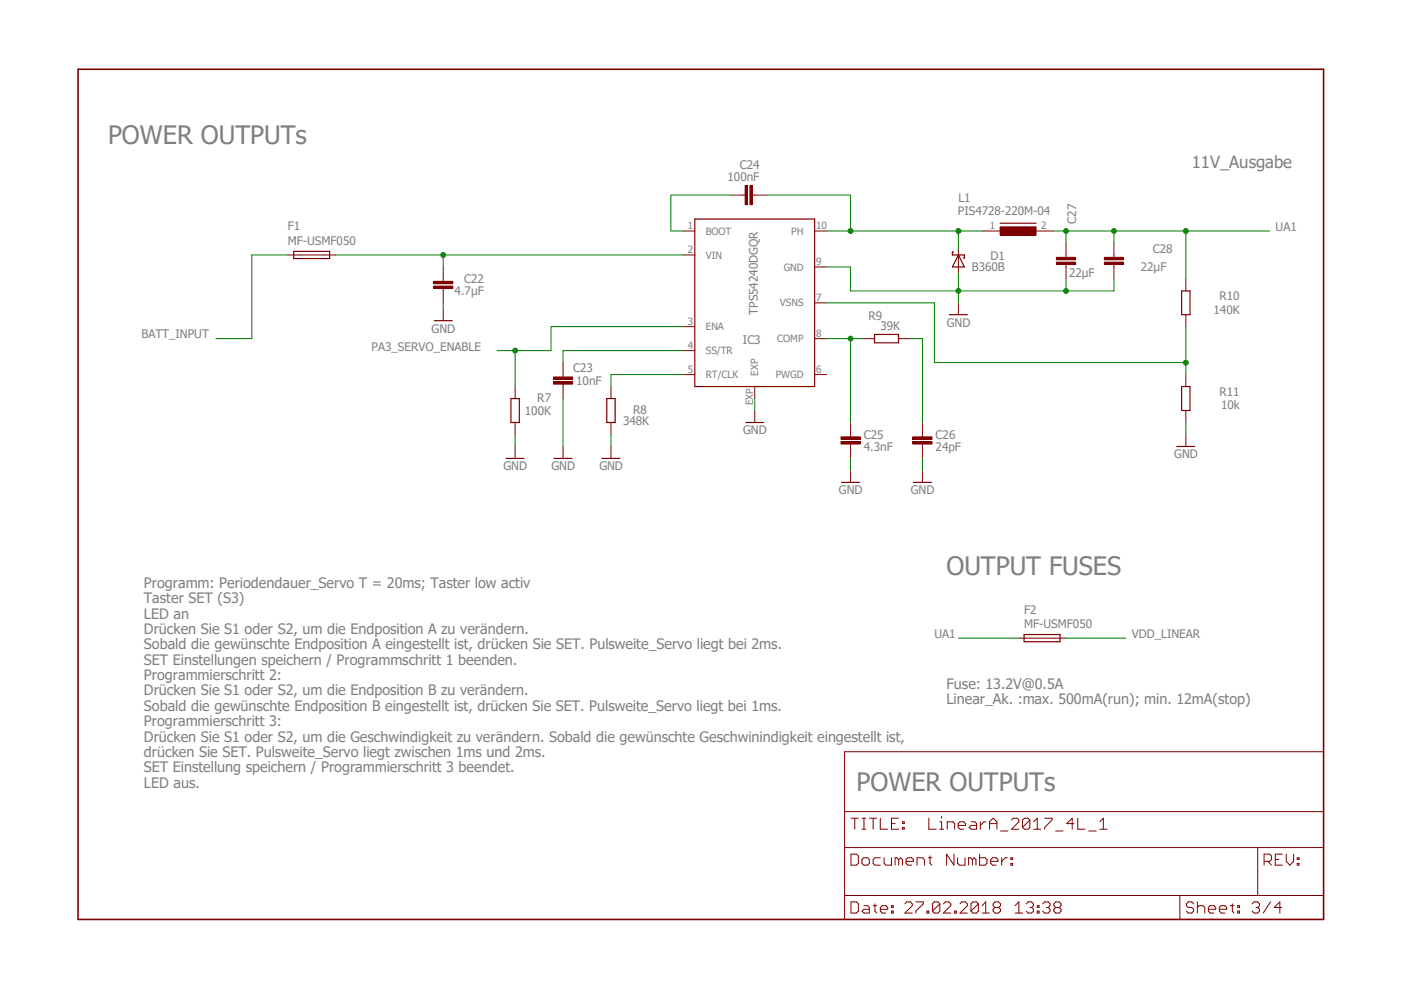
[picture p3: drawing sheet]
<svg xmlns="http://www.w3.org/2000/svg" width="297mm" height="210mm" viewBox="0 0 297 210" stroke-linecap="round" stroke-linejoin="round" font-family="sans-serif">
<path d="M16.5 14.7h264.1v180.2h-264.1z" fill="none" stroke="#7f0000" stroke-width=".34"/>
<g fill="none" stroke="#7f0000" stroke-width=".21">
<path d="M195.6 92.1v.5M195.6 94.1v.6M179.1 159.4h101.5v35.5h-101.5zM179.1 179.7h101.5M179.1 172.1h101.5M180.4 173.5h1.6M181.2 173.5v2.3M182.7 173.5h.9M182.7 175.8h.9M183.2 173.5v2.3M184.3 173.5h1.6M185.1 173.5v2.3"/>
<path d="M186.6 173.5v2.3h1.6M189 174.6h.8M190.5 173.5h-1.5v2.3h1.5M191.3 175.4h.4v.4h-.4zM191.3 174.2h.4v.4h-.4zM196.9 173.5v2.3h1.6M199.3 175.8h.8M199.3 174.2h.3v1.6M199.6 173.1v.4M200.8 175.8v-1.6h1.2l.4 .4v1.2M203.2 175h1.5v-.4l-.4-.4h-.8l-.3 .4v.8l.3 .4h.8M205.9 174.2h.8l.3 .4v1.2h-1.1l-.4-.4 .4-.4h1.1"/>
<path d="M207.9 174.2v1.6M209 174.2h-.4l-.7 .8M209.8 174.6h1.6M209.8 175.8v-1.6l.8-.7 .8 .7v1.6M212.1 176.2h1.6M214.5 173.9l.3-.4h.8l.4 .4v.3l-1.5 1.6h1.5M218.4 173.9l-.4-.4h-.8l-.4 .4v1.5M218.4 173.9v1.5l-.4 .4h-.8l-.4-.4M218.4 173.9l-1.6 1.5M219.2 174.2l.7-.7v2.3M219.2 175.8h1.5M221.5 173.5h1.6v.4l-1.6 1.5v.4"/>
<path d="M223.8 176.2h1.6M227.7 174.6h-1.6l1.2-1.1v2.3M228.5 173.5v2.3h1.5M230.8 176.2h1.6M233.2 175.8h1.5M233.2 174.2l.7-.7v2.3M266.7 179.7v10.2M179.1 189.9h101.5M180.4 181.1h1.2l.4 .4v1.5l-.4 .4h-1.2zM180.4 191.2h1.2l.4 .4v1.6l-.4 .4h-1.2zM182.7 182.2l.5-.3h.7l.4 .3v.8l-.4 .4h-.7l-.5-.4zM183.2 192h.7l.4 .4v1.2h-1.1l-.5-.4 .5-.4h1.1"/>
<path d="M185.1 192h.8M185.5 191.6v1.6l.4 .4M186.6 192.8h1.6v-.4l-.4-.4h-.7l-.5 .4v.8l.5 .4h.7M186.6 181.9h-1.1l-.4 .3v.8l.4 .4h1.1M187.4 181.9v1.1l.4 .4h1.2v-1.5M189 193.2h.4v.4h-.4zM189 192h.4v.4h-.4zM190.5 182.2l-.3-.3h-.4v1.5M190.5 182.2l.5-.3 .3 .3v1.2M190.5 182.2v1.2M191.9 191.6l.3-.4h.8l.4 .4v.4l-1.5 1.6h1.5M192.1 182.6h1.6v-.4l-.4-.3h-.8l-.4 .3v.8l.4 .4h.8"/>
<path d="M194.2 191.2h1.5v.4l-1.5 1.6v.4M194.4 183.4v-1.5h1.2l.4 .3v1.2M196.5 193.2h.4v.4h-.4zM196.8 181.9h.8M197.2 181.5v1.5l.4 .4M199.3 191.6v1.6l-.4 .4h-.8l-.4-.4M199.3 191.6l-.4-.4h-.8l-.4 .4v1.6M199.3 191.6l-1.6 1.6M200 191.6l.4-.4h.8l.4 .4v.4l-1.6 1.6h1.6M202.3 181.1v2.3l-1.6-2.3v2.3M202.4 193.2h.4v.4h-.4zM203 181.9v1.1l.4 .4h1.2v-1.5"/>
<path d="M203.5 191.6l.4-.4h.8l.4 .4v.4l-1.6 1.6h1.6M206.2 182.2l-.5-.3h-.3v1.5M206.2 182.2v1.2M206.2 182.2l.3-.3 .4 .3v1.2M207.4 191.6v1.6l-.4 .4h-.7l-.4-.4M207.4 191.6l-.4-.4h-.7l-.4 .4v1.6M207.4 191.6l-1.5 1.6M207.7 181.1v2.3h1.2l.4-.4v-.8l-.4-.3h-1.2M208.2 193.6h1.6M208.2 192l.8-.8v2.4M210.1 182.6h1.5v-.4l-.4-.3h-.8l-.3 .3v.8l.3 .4h.8M210.9 192.4l-.3 .4v.4l.3 .4h.8l.4-.4v-.4l-.4-.4"/>
<path d="M210.9 192.4l-.3-.4v-.4l.3-.4h.8l.4 .4v.4l-.4 .4M210.9 192.4h.8M212.4 181.9v1.5M213.6 181.9h-.5l-.7 .7M214.3 183h.4v.4h-.4zM214.3 181.9h.4v.3h-.4zM215.2 193.6h1.6M215.2 192l.8-.8v2.4M217.6 191.6l.4-.4h.7l.4 .4v.4l-.4 .4M218.4 192.4h.3M218.7 192.4l.4 .4v.4l-.4 .4h-.7l-.4-.4M219.9 193.2h.4v.4h-.4z"/>
<path d="M219.9 192h.4v.4h-.4zM221.1 191.6l.4-.4h.7l.4 .4v.4l-.4 .4M221.9 192.4h.3M222.2 192.4l.4 .4v.4l-.4 .4h-.7l-.4-.4M223.8 192.4l-.4 .4v.4l.4 .4h.8l.4-.4v-.4l-.4-.4M223.8 192.4l-.4-.4v-.4l.4-.4h.8l.4 .4v.4l-.4 .4M223.8 192.4h.8M250.1 189.9v5M253.1 191.6l-.4-.4h-.8l-.4 .4v.4l.4 .4h.8l.4 .4v.4l-.4 .4h-.8l-.4-.4M253.9 192.4l.4-.4h.7l.4 .4v1.2M253.9 191.2v2.4M256.2 192.8h1.6v-.4l-.4-.4h-.8l-.4 .4v.8l.4 .4h.8"/>
<path d="M258.5 192.8h1.6v-.4l-.4-.4h-.8l-.4 .4v.8l.4 .4h.8M260.9 192h.8M261.3 191.6v1.6l.4 .4M262.4 193.2h.4v.4h-.4zM262.4 192h.4v.4h-.4zM265.5 191.6l.4-.4h.8l.3 .4v.4l-.3 .4M266.3 192.4h.4M266.7 192.4l.3 .4v.4l-.3 .4h-.8l-.4-.4M268 182.6h1.2l.4-.4v-.7l-.4-.4h-1.2v2.3M268.8 182.6l.8 .8M269.4 191.2l-1.6 2.4M270.4 182.2h.7"/>
<path d="M271.7 192.4h-1.5l1.2-1.2v2.4M271.9 181.1h-1.5v2.3h1.5M272.7 181.1v1.5l.8 .8 .8-.8v-1.5M275 183h.4v.4h-.4zM275 181.9h.4v.3h-.4z"/>
</g>
<path d="M193.5 93.6h4.1v.5h-4.1z" fill-rule="evenodd" fill="#7f0000"/>
<path d="M193.5 93.6h4.1v.5h-4.1z" fill="none" stroke="#7f0000" stroke-width=".21"/>
<path d="M193.5 92.6h4.1v.5h-4.1z" fill-rule="evenodd" fill="#7f0000"/>
<path d="M119.4 79.4v.5M119.4 81.4v.6M193.5 92.6h4.1v.5h-4.1zM195.6 89.6v2.5M195.6 94.7v2.5" fill="none" stroke="#7f0000" stroke-width=".21"/>
<path d="M117.3 80.9h4.1v.5h-4.1z" fill-rule="evenodd" fill="#7f0000"/>
<path d="M117.3 80.9h4.1v.5h-4.1z" fill="none" stroke="#7f0000" stroke-width=".21"/>
<path d="M117.3 79.9h4.1v.5h-4.1z" fill-rule="evenodd" fill="#7f0000"/>
<path d="M157.5 41.4h.5M159.5 41.4h.5M117.3 79.9h4.1v.5h-4.1zM119.4 76.9v2.5M182.9 71.8h2.5M190.5 71.8h2.5M119.4 82v2.5M129.5 82v2.5M129.5 89.6v2.5" fill="none" stroke="#7f0000" stroke-width=".21"/>
<path d="M185.4 70.9h5.1v1.8h-5.1zM128.6 84.5h1.8v5.1h-1.8z" fill="none" stroke="#7f0000" stroke-width=".25"/>
<path d="M158 39.3h.5v4.1h-.5z" fill-rule="evenodd" fill="#7f0000"/>
<path d="M158 39.3h.5v4.1h-.5z" fill="none" stroke="#7f0000" stroke-width=".21"/>
<path d="M159 39.3h.5v4.1h-.5z" fill-rule="evenodd" fill="#7f0000"/>
<path d="M159 39.3h.5v4.1h-.5zM94 59.1v.5M154.9 41.4h2.6M160 41.4h2.6M94 61.2v.5M94 65.4v2.6" fill="none" stroke="#7f0000" stroke-width=".21"/>
<path d="M92.1 68h3.8" fill="none" stroke="#7f0000" stroke-width=".25"/>
<path d="M91.9 60.7h4.1v.5h-4.1z" fill-rule="evenodd" fill="#7f0000"/>
<path d="M91.9 60.7h4.1v.5h-4.1z" fill="none" stroke="#7f0000" stroke-width=".21"/>
<path d="M91.9 59.6h4.1v.6h-4.1z" fill-rule="evenodd" fill="#7f0000"/>
<g fill="none" stroke="#7f0000" stroke-width=".21">
<path d="M91.9 59.6h4.1v.6h-4.1zM94 56.6v2.5M144.8 54.1h2.5M144.8 49h2.5M172.7 56.6h2.6M172.7 49h2.6M94 61.7v2.5M144.8 69.3h2.5M144.8 74.3h2.5M144.8 79.4h2.5M172.7 64.2h2.6M172.7 71.8h2.6"/>
<path d="M172.7 79.4h2.6M119.4 94.7v2.5M129.5 94.7v2.5M160 82v2.5M160 87v2.6M180.3 92.1v.5M180.3 94.1v.6M195.6 99.7v2.6"/>
</g>
<path d="M147.3 46.4h25.4v35.6h-25.4zM117.5 97.2h3.8M127.6 97.2h3.8M158.1 89.6h3.8M193.7 102.3h3.8" fill="none" stroke="#7f0000" stroke-width=".25"/>
<path d="M178.3 93.6h4.1v.5h-4.1z" fill-rule="evenodd" fill="#7f0000"/>
<path d="M178.3 93.6h4.1v.5h-4.1z" fill="none" stroke="#7f0000" stroke-width=".21"/>
<path d="M178.3 92.6h4.1v.5h-4.1z" fill-rule="evenodd" fill="#7f0000"/>
<path d="M203.2 52.8v5.1M178.3 92.6h4.1v.5h-4.1zM180.3 89.6v2.5M180.3 94.7v2.5M180.3 99.7v2.6" fill="none" stroke="#7f0000" stroke-width=".21"/>
<path d="M202.2 53.4h-.3v.7h2.6v.6h-.3M203.2 54.1l1.3 2.5h-2.6zM212 47.3h7.7M178.4 102.3h3.8" fill="none" stroke="#7f0000" stroke-width=".25"/>
<path d="M212 48.1h7.7v1.8h-7.7z" fill-rule="evenodd" fill="#7f0000"/>
<path d="M208.2 49h5.1M212 48.1h7.7v1.8h-7.7zM218.4 49h5.1M226 54.1v.5M226 56.1v.5M251.4 59.1v2.6M203.2 64.2v2.5M251.4 66.7v2.6M251.4 79.4v2.6M251.4 87v2.6" fill="none" stroke="#7f0000" stroke-width=".21"/>
<path d="M201.3 66.7h3.8M250.5 61.7h1.8v5h-1.8zM250.5 82h1.8v5h-1.8z" fill="none" stroke="#7f0000" stroke-width=".25"/>
<path d="M224 55.6h4v.5h-4z" fill-rule="evenodd" fill="#7f0000"/>
<path d="M224 55.6h4v.5h-4z" fill="none" stroke="#7f0000" stroke-width=".21"/>
<path d="M224 54.6h4v.5h-4z" fill-rule="evenodd" fill="#7f0000"/>
<path d="M224 54.6h4v.5h-4zM226 51.5v2.6M226 56.6v2.5M236.2 54.1v.5M236.2 56.1v.5" fill="none" stroke="#7f0000" stroke-width=".21"/>
<path d="M234.1 55.6h4.1v.5h-4.1z" fill-rule="evenodd" fill="#7f0000"/>
<path d="M234.1 55.6h4.1v.5h-4.1z" fill="none" stroke="#7f0000" stroke-width=".21"/>
<path d="M234.1 54.6h4.1v.5h-4.1z" fill-rule="evenodd" fill="#7f0000"/>
<path d="M61 54.1h10.2M234.1 54.6h4.1v.5h-4.1zM236.2 51.5v2.6M236.2 56.6v2.5M109.2 82v2.5M109.2 89.6v2.5M109.2 94.7v2.5M251.4 92.1v2.6M215.9 135.3h10.1" fill="none" stroke="#7f0000" stroke-width=".21"/>
<path d="M62.3 53.3h7.6v1.5h-7.6zM107.3 97.2h3.8M108.3 84.5h1.8v5.1h-1.8zM249.5 94.7h3.8M217.1 134.5h7.6v1.6h-7.6z" fill="none" stroke="#7f0000" stroke-width=".25"/>
<path d="M175.3 56.6h5v5.1h22.9M203.2 57.9v6.3M94 64.2v1.2M119.4 84.5v10.2M160 84.5v2.5M180.3 97.2v2.5M195.6 97.2v2.5" fill="none" stroke="#007f00" stroke-width=".21"/>
<circle cx="203.2" cy="61.7" r=".51" fill="#007f00"/>
<g fill="none" stroke="#007f00" stroke-width=".21">
<path d="M226 59.1v2.6M203.2 61.7h33"/>
<circle cx="203.2" cy="61.7" r=".51"/>
</g>
<circle cx="226" cy="61.7" r=".51" fill="#007f00"/>
<g fill="none" stroke="#007f00" stroke-width=".21">
<path d="M154.9 41.4h-12.7v7.6h2.6M162.6 41.4h17.7v7.6M175.3 49h27.9v3.8M236.2 59.1v2.6M109.2 92.1v2.6M129.5 92.1v2.6M251.4 89.6v2.5"/>
<circle cx="226" cy="61.7" r=".51"/>
</g>
<circle cx="180.3" cy="49" r=".51" fill="#007f00"/>
<g fill="none" stroke="#007f00" stroke-width=".21">
<path d="M203.2 49h5"/>
<circle cx="180.3" cy="49" r=".51"/>
</g>
<circle cx="203.2" cy="49" r=".51" fill="#007f00"/>
<g fill="none" stroke="#007f00" stroke-width=".21">
<path d="M144.8 74.3h-25.4v2.6M175.3 71.8h7.6M180.3 71.8v17.8"/>
<circle cx="203.2" cy="49" r=".51"/>
</g>
<circle cx="180.3" cy="71.8" r=".51" fill="#007f00"/>
<g fill="none" stroke="#007f00" stroke-width=".21">
<path d="M175.3 64.2h22.8v12.7h53.3M193 71.8h2.6v17.8M251.4 69.3v10.1"/>
<circle cx="180.3" cy="71.8" r=".51"/>
</g>
<circle cx="251.4" cy="76.9" r=".51" fill="#007f00"/>
<g fill="none" stroke="#007f00" stroke-width=".21">
<path d="M223.5 49h12.7M226 49v2.5"/>
<circle cx="251.4" cy="76.9" r=".51"/>
</g>
<circle cx="226" cy="49" r=".51" fill="#007f00"/>
<g fill="none" stroke="#007f00" stroke-width=".21">
<path d="M236.2 49h33M251.4 49v10.1"/>
<circle cx="226" cy="49" r=".51"/>
</g>
<circle cx="251.4" cy="49" r=".51" fill="#007f00"/>
<g fill="none" stroke="#007f00" stroke-width=".21">
<path d="M236.2 49v2.5"/>
<circle cx="251.4" cy="49" r=".51"/>
</g>
<circle cx="236.2" cy="49" r=".51" fill="#007f00"/>
<g fill="none" stroke="#007f00" stroke-width=".21">
<path d="M71.2 54.1h22.8v2.5M203.2 135.3h12.7M226 135.3h12.7"/>
<circle cx="236.2" cy="49" r=".51"/>
</g>
<circle cx="94" cy="54.1" r=".51" fill="#007f00"/>
<g fill="none" stroke="#007f00" stroke-width=".21">
<path d="M94 54.1h50.8M109.2 74.3v7.7M144.8 69.3h-28v5h-11.4"/>
<circle cx="94" cy="54.1" r=".51"/>
</g>
<circle cx="109.2" cy="74.3" r=".51" fill="#007f00"/>
<g fill="none" stroke="#007f00" stroke-width=".21">
<path d="M61 54.1h-7.6v17.7h-7.6M144.8 79.4h-15.3v2.6"/>
<circle cx="109.2" cy="74.3" r=".51"/>
</g>
<g font-size="5.4" fill="#7f7f7f">
<text x="22.9" y="30.6">POWER OUTPUTs</text>
<text x="200.7" y="122">OUTPUT FUSES</text>
<text x="181.6" y="167.6">POWER OUTPUTs</text>
</g>
<text font-size="3.6" fill="#7f7f7f" x="252.7" y="35.6">11V_Ausgabe</text>
<g font-size="3" fill="#7f7f7f">
<text x="30.5" y="124.6">Programm: Periodendauer_Servo T = 20ms; Taster low activ</text>
<text x="30.5" y="127.9">Taster SET (S3)</text>
<text x="30.5" y="131.1">LED an</text>
<text x="30.5" y="134.4">Drücken Sie S1 oder S2, um die Endposition A zu verändern.</text>
<text x="30.5" y="137.7">Sobald die gewünschte Endposition A eingestellt ist, drücken Sie SET. Pulsweite_Servo liegt bei 2ms.</text>
<text x="30.5" y="140.9">SET Einstellungen speichern / Programmschritt 1 beenden.</text>
<text x="30.5" y="144.2">Programmierschritt 2:</text>
<text x="30.5" y="147.4">Drücken Sie S1 oder S2, um die Endposition B zu verändern.</text>
<text x="200.7" y="146">Fuse: 13.2V@0.5A</text>
<text x="200.7" y="149.3">Linear_Ak. :max. 500mA(run); min. 12mA(stop)</text>
<text x="30.5" y="150.7">Sobald die gewünschte Endposition B eingestellt ist, drücken Sie SET. Pulsweite_Servo liegt bei 1ms.</text>
<text x="30.5" y="154">Programmierschritt 3:</text>
<text x="30.5" y="157.2">Drücken Sie S1 oder S2, um die Geschwindigkeit zu verändern. Sobald die gewünschte Geschwinindigkeit eingestellt ist,</text>
<text x="30.5" y="160.5">drücken Sie SET. Pulsweite_Servo liegt zwischen 1ms und 2ms.</text>
<text x="30.5" y="163.7">SET Einstellung speichern / Programmierschritt 3 beendet.</text>
<text x="30.5" y="167">LED aus.</text>
</g>
<g font-size="2.5" fill="#7f7f7f">
<text x="156.8" y="35.9">C24</text>
<text x="154.3" y="38.4">100nF</text>
<text x="203.1" y="45.7">PIS4728-220M-04</text>
<text x="203.2" y="42.9">L1</text>
<text x="228.2" y="47.5" transform="rotate(-90 228.2 47.5)">C27</text>
<text x="61" y="48.9">F1</text>
<text x="61" y="51.9">MF-USMF050</text>
<text x="244.4" y="53.7">C28</text>
<text x="270.5" y="49">UA1</text>
<text x="206" y="57.5">B360B</text>
<text x="210" y="55.2">D1</text>
<text x="226.6" y="58.8">22µF</text>
<text x="241.9" y="57.5">22µF</text>
<text x="96.4" y="62.6">4.7µF</text>
<text x="98.4" y="60">C22</text>
<text x="258.6" y="63.7">R10</text>
<text x="30" y="71.7">BATT_INPUT</text>
<text x="91.5" y="70.5">GND</text>
<text x="160.7" y="66.8" transform="rotate(-90 160.7 66.8)">TPS54240DGQR</text>
<text x="184.1" y="67.8">R9</text>
<text x="186.7" y="70">39K</text>
<text x="200.7" y="69.3">GND</text>
<text x="257.3" y="66.5">140K</text>
<text x="78.8" y="74.3">PA3_SERVO_ENABLE</text>
<text x="157.5" y="72.9">IC3</text>
<text x="121.5" y="78.9">C23</text>
<text x="122.2" y="81.6">10nF</text>
<text x="258.6" y="84">R11</text>
<text x="111.3" y="88.1">100K</text>
<text x="113.9" y="85.3">R7</text>
<text x="134.2" y="87.8">R8</text>
<text x="258.9" y="86.8">10k</text>
<text x="132.1" y="90.1">348K</text>
<text x="157.6" y="92.1">GND</text>
<text x="183.1" y="95.5">4.3nF</text>
<text x="183.1" y="93">C25</text>
<text x="198.4" y="93">C26</text>
<text x="198.4" y="95.5">24pF</text>
<text x="106.8" y="99.7">GND</text>
<text x="116.9" y="99.7">GND</text>
<text x="127.1" y="99.7">GND</text>
<text x="249" y="97.2">GND</text>
<text x="177.9" y="104.8">GND</text>
<text x="193.1" y="104.8">GND</text>
<text x="217.1" y="130.1">F2</text>
<text x="198.1" y="135.3">UA1</text>
<text x="217.1" y="133.1">MF-USMF050</text>
<text x="240" y="135.3">VDD_LINEAR</text>
</g>
<g font-size="2.1" fill="#7f7f7f">
<text x="145.8" y="53.7">2</text>
<text x="145.8" y="48.6">1</text>
<text x="149.6" y="49.7">BOOT</text>
<text x="167.8" y="49.7">PH</text>
<text x="173.1" y="48.6">10</text>
<text x="209.8" y="48.6">1</text>
<text x="220.8" y="48.6">2</text>
<text x="149.6" y="54.8">VIN</text>
<text x="166.2" y="57.4">GND</text>
<text x="173.1" y="56.2">9</text>
<text x="165.3" y="65">VSNS</text>
<text x="173.1" y="63.8">7</text>
<text x="145.8" y="68.9">3</text>
<text x="149.6" y="70">ENA</text>
<text x="173.1" y="71.5">8</text>
<text x="145.8" y="74">4</text>
<text x="149.6" y="75.1">SS/TR</text>
<text x="164.8" y="72.6">COMP</text>
<text x="145.8" y="79.1">5</text>
<text x="149.6" y="80.2">RT/CLK</text>
<text x="160.8" y="79.6" transform="rotate(-90 160.8 79.6)">EXP</text>
<text x="164.5" y="80.2">PWGD</text>
<text x="173.1" y="79.1">6</text>
<text x="159.7" y="85.9" transform="rotate(-90 159.7 85.9)">EXP</text>
</g>
</svg>
